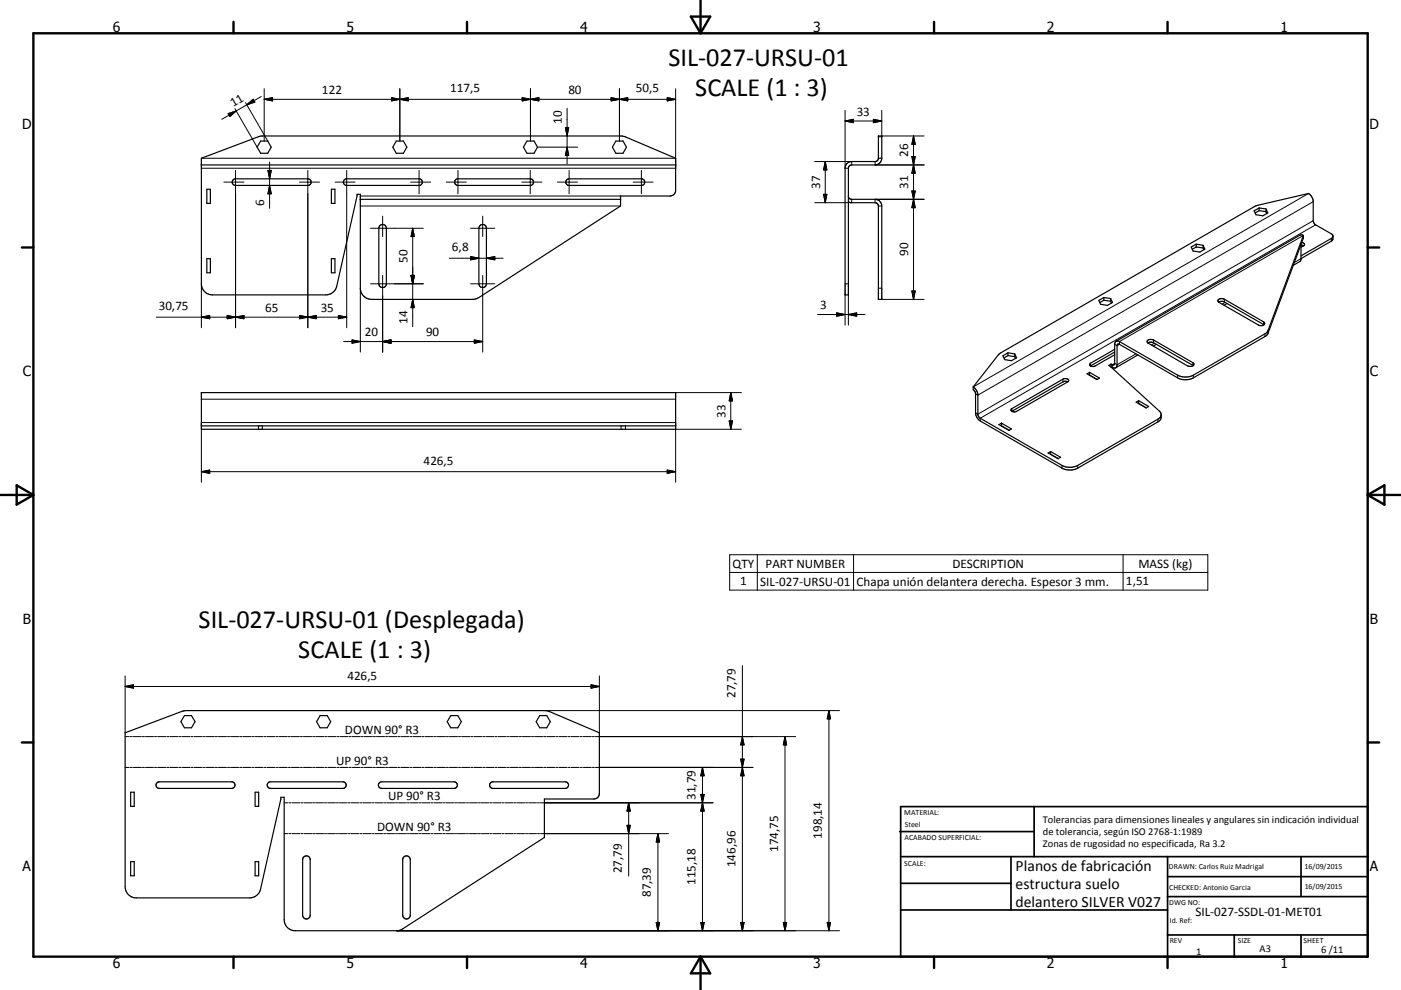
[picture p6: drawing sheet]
<svg xmlns="http://www.w3.org/2000/svg" width="420mm" height="297mm" viewBox="0 0 420 297" stroke-linecap="round" stroke-linejoin="round" font-family="sans-serif">
<g fill="none" stroke="#000" stroke-width=".36">
<path d="M60.4 47.5l17.1-6.5 1.1-.2h107.6l1.3 .3 15.1 6.4v9.6a1.69 1.69 0 0 1-1.7 1.7h-14.9v3l-43.1 27.8-1.2 .2h-30.3a3.4 3.4 0 0 1-3.4-3.3v-28.2h-1l-6.1 27.6a3.4 3.4 0 0 1-3.2 2.6h-34a3.3 3.3 0 0 1-3.3-3.4zM60.4 49.5h142.2M62 56.8h1.1v4.2h-1.1zM70 53.9l.6-.3h21.7a.99 .99 0 0 1 1 1 .99 .99 0 0 1-1 1h-21.7a.98 .98 0 0 1-.9-.6 .98 .98 0 0 1 .3-1.1zM78.1 42.3h2.2l1 1.8-1 1.9h-2.2l-1-1.9zM99.3 56.8h1.1v4.2h-1.1zM103.3 53.9l.6-.3h21.7a.99 .99 0 0 1 1 1 .99 .99 0 0 1-1 1h-21.7a1 1 0 0 1-.9-.6 1 1 0 0 1 .3-1.1zM108 59.8h78M118.8 42.3h2.1l1.1 1.8-1.1 1.9h-2.1l-1-1.9zM136.6 53.9l.7-.3h21.7a.99 .99 0 0 1 1 1 .99 .99 0 0 1-1 1h-21.7a.99 .99 0 0 1-.9-.6 .99 .99 0 0 1 .2-1.1zM158 42.3h2.1l1.1 1.8-1.1 1.9h-2.1l-1.1-1.9zM170 53.9l.6-.3h21.7a.99 .99 0 0 1 1 1 .99 .99 0 0 1-1 1h-21.7a.98 .98 0 0 1-.9-.6 .98 .98 0 0 1 .3-1.1z"/>
<path d="M184.6 42.3h2.2l1 1.8-1 1.9h-2.2l-1-1.9zM254.4 58.8l.2 .6 .7 .4h7.1a2.02 2.02 0 0 1 2 2v28h-1.1v-28.2l-.3-.6-.4-.2h-7.3l-.9-.3M263.3 47.5l-.2 .6-.5 .3-7.3 .1a2.02 2.02 0 0 0-1.9 2v38h1v-38.3l.3-.5 .6-.2h7.1a2.02 2.02 0 0 0 2-2M263.3 47.5v-6.7h1.1v6.7M263.3 47.5h1.1M62 77.6h1.1v4.2h-1.1zM99.3 77.6h1.1v4.2h-1.1zM114 67.6a1.11 1.11 0 0 1 1.2-.2 1.11 1.11 0 0 1 .6 1.1v16.6a1.13 1.13 0 0 1-1.1 1.2 1.13 1.13 0 0 1-1.1-1.2v-16.6zM143.8 67.8a1.12 1.12 0 0 1 1.3-.4 1.12 1.12 0 0 1 .7 1.1v16.6a1.13 1.13 0 0 1-1.1 1.2 1.13 1.13 0 0 1-1.1-1.2v-16.6zM358.6 74.1l2.1 .3M358.6 74.1l-1.2 .7M358.6 73.3l-1.5 .8 .6 1.2 2 .3 1.5-.8-.5-1.2"/>
<path d="M358.6 73.3l2.1 .3M358.6 73.3v.8M360.7 74.4l.2 .5M360.7 73.6v.8M377.5 63.2l2 .3M377.5 63.2l-1.2 .7M377.5 62.4l-1.5 .9 .5 1.1 2.1 .3 1.5-.8-.6-1.2M377.5 62.4l2 .3M377.5 62.4v.8M379.5 63.5l.3 .5M379.5 62.7v.8M390.1 77.6l9.1-5.3 .4-.5v-1l-.3-.5-4.9-2.9-.5-.6-.2-6.3a3.2 3.2 0 0 0-1.4-2.5l-15.9 3.8-76.4 44.1-.7 .6-7.5 9.6"/>
<path d="M390.1 73.4l-.1 4.6-.2 .4-2.1 1.2M390.1 73.6l.7 .1M390.3 72.7a.58 .58 0 0 1 .7 .3 .58 .58 0 0 1-.2 .7M390.8 70.6l-1-.1-55.2 31.9M390.8 70.6v.9l-10.9 28.9-22.1 13a5.1 5.1 0 0 1-4.7 0l-17.8-10.2-.4 .5v5.7a.96 .96 0 0 1-.6 1.1 .96 .96 0 0 1-1.2-.5M390.8 70.6l-10.9 29-22.1 13a5.1 5.1 0 0 1-4.7 0l-17.5-10.1a.88 .88 0 0 0-1-.1 .88 .88 0 0 0-.4 .9v5.9l-.4 .3-.7-.3M390.8 73.7l-.7 .5M399.6 70.9l-.4 .6-9.1 5.3M330.9 90.1l2.1 .3M330.9 90.1l-1.1 .7M330.9 89.3l-1.5 .8 .6 1.2 2 .3 1.5-.8-.5-1.2M330.9 89.3l2.1 .3"/>
<path d="M330.9 89.3v.8M333 90.4l.2 .5M333 89.6v.8M365.3 89.9l.8-.3 1 .2 11.8 6.8a.66 .66 0 0 1 .1 .9 .66 .66 0 0 1-.8 .2l-.8-.1-11.9-6.9-.4-.4zM365.4 90.6l.8-.2 .9 .2 11.8 6.8M367.9 91.1l-.9 .5M60.4 117.8h142.2v11h-142.2zM291.8 116.1v.8l.5 .6 .2 .6v5.8a3.2 3.2 0 0 0 1.4 2.4l24.5 14.1a5.1 5.1 0 0 0 4.7 0l24-13.8 .9-.9 .1-1.3M302.2 106.7l2 .3M302.2 106.7l-1.2 .7M302.2 105.8l-1.5 .9 .5 1.2 2.1 .3 1.5-.9-.6-1.1M302.2 105.8l2 .4"/>
<path d="M302.2 105.8v.9M304.2 107l.3 .5M304.2 106.2v.8M320.1 114.6l-.6-.2-.8 .2-15.3 8.8M325.9 112.1l.7-.4 3 1.7-.7 .5zM326.6 112.5l2.3 1.4M326.6 112.5v.1M326.6 111.7v.8M333.1 109.2l-.7 .4 15.2 13.8a1.39 1.39 0 0 1-.5 2.4l-24 13.8a5.2 5.2 0 0 1-4.7 0l-24.7-14.2-.5-1.1v-6.1l-.5-1.2-.9-.9M333.1 110v.1M333.1 109.2v.8M334.2 105.6l-7.2 4.2"/>
<path d="M334.2 104.8l-7.2 4.2a.56 .56 0 0 0-.3 .7 .56 .56 0 0 0 .8 .3l.7-.1 6-3.5M341.2 106.5l-6.7 3.8M344.1 102.1a1.73 1.73 0 0 1 1.8-.1l11.7 6.8a.66 .66 0 0 1 .2 .9 .66 .66 0 0 1-.8 .2l-1-.1-11.8-6.9-.3-.4zM344.2 102.9l.8-.3 .9 .2 11.8 6.9M346.7 103.3l-.9 .5M60.4 127.8h142.2M299.5 127.4l.8-.4 3 1.7-.8 .4zM300.3 127.8h-.1M300.3 127v.8M300.3 127.8l2.2 1.3M303.2 122.7l15.5-9a1.02 1.02 0 0 1 1.7 .6l-15.6 9.1a1.04 1.04 0 0 1-1.7-.6zM314.2 135.9l.8-.4 3 1.7-.8 .4z"/>
<path d="M315 136.3h-.1M315 135.5v.8M315 136.3l2.3 1.3M340.6 120.7l.8-.5 3 1.8-.8 .4zM341.4 120.2v.8M341.4 121l2.3 1.4M341.4 121l-.1 .1M37.5 219.8l17.1-6.4 1.2-.2h108l15.9 6.6v18.2a1.63 1.63 0 0 1-1.7 1.7h-14.8v11.5l-42.8 27.7-1.5 .3h-30.4a3.3 3.3 0 0 1-3.3-3.3v-36.7h-1l-6.1 27.6a3.4 3.4 0 0 1-3.2 2.6h-34a3.3 3.3 0 0 1-3.4-3.4zM55.3 214.7h2.1l1.1 1.8-1.1 1.8h-2.1l-1.1-1.8zM96 214.7h2.1l1 1.8-1 1.8h-2.1l-1.1-1.8zM135.1 214.7h2.1l1.1 1.8-1.1 1.8h-2.1l-1-1.8zM161.8 214.7h2.1l1.1 1.8-1.1 1.8h-2.1l-1.1-1.8z"/>
<path d="M39.2 237.7h1v4.2h-1zM46.9 235l.9-.4h21.6a.99 .99 0 0 1 1 .9 .99 .99 0 0 1-1 1h-21.6a.99 .99 0 0 1-.9-1.5zM76.5 237.7h1v4.2h-1zM80.4 234.8l.7-.2h21.7a.99 .99 0 0 1 1 .9 .99 .99 0 0 1-1 1h-21.7a.98 .98 0 0 1-.9-.6 .98 .98 0 0 1 .2-1.1zM113.8 234.8l.7-.2h21.6a.99 .99 0 0 1 1 .9 .99 .99 0 0 1-1 1h-21.6a.99 .99 0 0 1-1-.6 .99 .99 0 0 1 .3-1.1zM146.9 235l.9-.4h21.7a.99 .99 0 0 1 1 .9 .99 .99 0 0 1-1 1h-21.7a.99 .99 0 0 1-.9-1.5zM39.2 258.5h1v4.2h-1zM76.5 258.5h1v4.2h-1zM91 257.2a1.13 1.13 0 0 1 1.2-.4 1.13 1.13 0 0 1 .8 1.1v16.7a1.13 1.13 0 0 1-1.1 1.1 1.13 1.13 0 0 1-1.2-1.1v-16.7zM121 257.2a1.14 1.14 0 0 1 1.2-.4 1.14 1.14 0 0 1 .8 1.1v16.7a1.13 1.13 0 0 1-1.1 1.1 1.13 1.13 0 0 1-1.2-1.1v-16.7z"/>
</g>
<g fill="none" stroke="#000" stroke-width=".3">
<path d="M68.4 34.1l2.4-.8-1.9 1.7zM70.4 32.6l6.7 11.5M70.8 33.3l-4.3 2.5M73.6 30.8l6.7 11.5M74 31.4l1.9-1.6 .5 .8zM78.3 29l-7.5 4.3M79.2 29.8h123.4M79.2 29.8l2.5-.5v1zM79.2 26.6v15.7M117.4 29.3l2.5 .5-2.5 .5zM119.9 29.8l2.5-.5v1zM119.9 26.6v15.7"/>
<path d="M156.6 29.3l2.4 .5-2.4 .5zM159 29.8l2.6-.5v1zM159 26.6v15.7M169.5 38.3h1l-.5 2.5zM170 32.5v16.7M183.2 29.3l2.5 .5-2.5 .5zM185.7 29.8l2.5-.5v1zM185.7 26.6v15.7M200 29.3l2.6 .5-2.6 .5zM202.6 26.6v23.9h-142.2M253.4 33.1v17.4h1M253.4 36.3l2.5-.5v1z"/>
<path d="M253.4 36.3h11M261.8 35.8l2.6 .5-2.6 .5zM264.4 33.1v7.9h-1.1M60.4 47.5h142.2M67.1 54.6h6M70.6 51.1v47.2M80.3 51.1h1l-.5 2.5zM80.8 48.6v13.9M80.8 55.6l.5 2.5h-1zM89.8 54.6h6M92.3 51.1v47.2M100.5 54.6h6"/>
<path d="M103.9 51.1v47.2M108 58.8h78M123.1 54.6h6M125.6 51.1v7M133.8 54.6h6M137.3 51.1v7M156.5 54.6h6M159 51.1v7M161.2 44.1h12M167.1 54.6h6M170 44.1l.5 2.5h-1zM170.6 51.1v7"/>
<path d="M189.8 54.6h6M192.3 51.1v7M244.2 48.5h11.1v1M246.9 58.3h1l-.5 2.5zM247.4 48.5v12.3M247.4 48.5l.5 2.5h-1zM255.3 59.8v1h-11.1M262.4 48.5v1h14.7M264.4 40.8h12.7M273.4 47h1l-1 5h1zM273.4 57.3l1 5h-1l1-5zM273.9 40.8v49"/>
<path d="M273.9 40.8l.5 2.5h-1zM277.1 59.8h-14.7v1M392.3 58l-100.5 58.1M108 61.8h78M111.1 68.5h15.8M114.7 64.8v6.2M123.7 68.5v29.5M123.7 68.5l.5 2.5h-1zM134.7 77.5h16.1M141.1 68.5h7.2M141.1 77l2.5 .5-2.5 .5zM144.7 64.8v6.2"/>
<path d="M145.8 77.5l2.5-.5v1zM263.3 61.8h1.1M390.1 77.6l-2 1.1M390.8 70.6l-55.2 31.9v.8l-.7 .4-.7-.4M393.7 60.5l-100.5 58-.7-.4M393.7 66.2l-100.5 58.1-.7-.4M394.4 67.4l-100.5 58.1v.8M399.2 71.5v.8M46.8 95.2h57.1M60.4 95.2l2.5-.6v1zM60.4 85.1v13.2M68.1 94.6l2.5 .6-2.5 .4z"/>
<path d="M70.6 95.2l2.5-.6v1zM89.8 94.6l2.5 .6-2.5 .4zM92.3 95.2l2.5-.6v1zM101.5 94.6l2.4 .6-2.4 .4zM108 86.5v19.1M111.1 85.1h15.8M114.7 82.6v23M123.2 82.6h1l-.5 2.5zM123.7 89.8l.5 2.5h-1zM141.1 85.1h7.2M144.7 82.6v23M245.1 94.4h14.3"/>
<path d="M250.8 93.9l2.6 .5-2.6 .5zM253.4 85.1h1M253.4 88.5v9M254.4 94.4l2.4-.5v1zM254.4 88.5v9M263.3 86.5h1.1M264.4 89.8h12.7M273.4 87.3h1l-.5 2.5zM367.1 89.8v.8M367.3 90.7l-.9 .5M378.9 96.6v.8M380.1 99.2v.8"/>
<path d="M60.4 119.8h142.2M103 102.5h41.7M105.5 102l2.5 .5-2.5 .5zM114.7 102.5l2.5-.5v1zM142.2 102l2.5 .5-2.5 .5zM202.6 117.8h19.7M219.1 117.8v11M219.1 117.8l.5 2.5h-1zM318.7 113.7v.9M327 109v.8M340.6 106.2l-5.7 3.2-.7-.4-.7 .4v.8M345.9 102v.8"/>
<path d="M346.1 103l-.9 .5M353.1 112.6v.8M357.6 108.8v.8M357.8 112.6v.8M379.2 100.2v.8M77.5 127.8v1M78.6 127.8v1M186.2 127.8v1M187.5 127.8v1M202.6 128.8h19.7M218.6 126.3h1l-.5 2.5zM303.4 122.6v.8"/>
<path d="M318.4 139.6v.8M323.1 139.6v.8M347.1 125.8v.8M60.4 144.7v-17.9h142.2v17.9M60.4 141.5h142.2M60.4 141.5l2.5-.5v1zM200 141l2.6 .5-2.6 .5zM218.8 166.4h143.3v10.6h-143.3zM218.8 171.7h143.3M227 166.4v10.6M255.9 166.4v10.6M336.7 166.4v10.6"/>
<path d="M222.6 199.7v79.5M37.5 206h142.2M37.5 206l2.5-.6v1.1zM37.5 202.8v17M163.4 213.2h88.3M177.2 205.4l2.5 .6-2.5 .5zM179.7 202.8v17M248.5 213.2v66M248.5 213.2l.5 2.5h-1zM37.5 221h1.2M37.5 230.2h1.2M39 221h.7"/>
<path d="M39 230.2h.7M40 221h2.4M40 230.2h2.4M42.7 221h.6M42.7 230.2h.6M43.6 221h2.4M43.6 230.2h2.4M46.3 221h.6M46.3 230.2h.6M47.2 221h2.5M47.2 230.2h2.5M50 221h.6"/>
<path d="M50 230.2h.6M50.9 221h2.4M50.9 230.2h2.4M53.6 221h.6M53.6 230.2h.6M54.5 221h2.5M54.5 230.2h2.5M57.3 221h.6M57.3 230.2h.6M58.2 221h2.4M58.2 230.2h2.4M60.9 221h.6"/>
<path d="M60.9 230.2h.6M61.8 221h2.5M61.8 230.2h2.5M64.6 221h.6M64.6 230.2h.6M65.5 221h2.4M65.5 230.2h2.4M68.2 221h.6M68.2 230.2h.6M69.1 221h2.5M69.1 230.2h2.5M71.9 221h.6"/>
<path d="M71.9 230.2h.6M72.8 221h2.4M72.8 230.2h2.4M75.5 221h.6M75.5 230.2h.6M76.4 221h2.4M76.4 230.2h2.4M79.2 221h.6M79.2 230.2h.6M80.1 221h2.4M80.1 230.2h2.4M82.8 221h.6"/>
<path d="M82.8 230.2h.6M83.7 221h2.4M83.7 230.2h2.4M86.4 221h.7M86.4 230.2h.7M87.4 221h2.4M87.4 230.2h2.4M90.1 221h.6M90.1 230.2h.6M91 221h2.4M91 230.2h2.4M93.7 221h.6"/>
<path d="M93.7 230.2h.6M94.6 221h2.5M94.6 230.2h2.5M97.4 221h.6M97.4 230.2h.6M98.3 221h2.4M98.3 230.2h2.4M101 221h.6M101 230.2h.6M101.9 221h2.5M101.9 230.2h2.5M104.7 221h.6"/>
<path d="M104.7 230.2h.6M105.6 221h2.4M105.6 230.2h2.4M108.3 221h.6M108.3 230.2h.6M109.2 221h2.4M109.2 230.2h2.4M111.9 221h.7M111.9 230.2h.7M112.9 221h2.4M112.9 230.2h2.4M115.6 221h.6"/>
<path d="M115.6 230.2h.6M116.5 221h2.4M116.5 230.2h2.4M119.2 221h.6M119.2 230.2h.6M120.2 221h2.4M120.2 230.2h2.4M122.9 221h.6M122.9 230.2h.6M123.8 221h2.4M123.8 230.2h2.4M126.5 221h.6"/>
<path d="M126.5 230.2h.6M127.4 221h2.5M127.4 230.2h2.5M130.2 221h.6M130.2 230.2h.6M131.1 221h2.4M131.1 230.2h2.4M133.8 221h.6M133.8 230.2h.6M134.7 221h2.5M134.7 230.2h2.5M137.5 221h.6"/>
<path d="M137.5 230.2h.6M138.4 221h2.4M138.4 230.2h2.4M141.1 221h.6M141.1 230.2h.6M142 221h2.5M142 230.2h2.5M144.8 221h.6M144.8 230.2h.6M145.7 221h2.4M145.7 230.2h2.4M148.4 221h.6"/>
<path d="M148.4 230.2h.6M149.3 221h2.5M149.3 230.2h2.5M152.1 221h.6M152.1 230.2h.6M153 221h2.4M153 230.2h2.4M155.7 221h.6M155.7 230.2h.6M156.6 221h2.4M156.6 230.2h2.4M159.3 221h.7"/>
<path d="M159.3 230.2h.7M160.3 221h2.4M160.3 230.2h2.4M163 221h.6M163 230.2h.6M163.9 221h2.4M163.9 230.2h2.4M166.6 221h.6M166.6 230.2h.6M167.6 221h2.4M167.6 230.2h2.4M170.3 221h.6"/>
<path d="M170.3 230.2h.6M171.2 221h2.4M171.2 230.2h2.4M173.9 221h.6M173.9 230.2h.6M174.8 221h2.5M174.8 230.2h2.5M177.6 221h.6M177.6 230.2h.6M178.5 221h60M178.5 230.2h47.2M210.1 238.3h1l-1 5h1z"/>
<path d="M210.6 230.2v49M210.6 230.2l.5 2.5h-1zM222.1 227.7l1 5h-1l1-5zM222.6 221l.5 2.5h-1zM235.4 221l.4 2.5h-1zM235.4 221v58.2M85.2 240.9h1.2M85.2 250.1h1.2M86.7 240.9h.6M86.7 250.1h.6M87.6 240.9h2.3M87.6 250.1h2.3"/>
<path d="M90.2 240.9h.6M90.2 250.1h.6M91.1 240.9h2.4M91.1 250.1h2.4M93.8 240.9h.6M93.8 250.1h.6M94.6 240.9h2.4M94.6 250.1h2.4M97.3 240.9h.6M97.3 250.1h.6M98.2 240.9h2.4M98.2 250.1h2.4"/>
<path d="M100.8 240.9h.7M100.8 250.1h.7M101.7 240.9h2.4M101.7 250.1h2.4M104.4 240.9h.6M104.4 250.1h.6M105.3 240.9h2.4M105.3 250.1h2.4M108 240.9h.5M108 250.1h.5M108.8 240.9h2.4M108.8 250.1h2.4"/>
<path d="M111.5 240.9h.6M111.5 250.1h.6M112.4 240.9h2.3M112.4 250.1h2.3M115 240.9h.6M115 250.1h.6M115.9 240.9h2.4M115.9 250.1h2.4M118.6 240.9h.6M118.6 250.1h.6M119.5 240.9h2.3M119.5 250.1h2.3"/>
<path d="M122.1 240.9h.6M122.1 250.1h.6M123 240.9h2.4M123 250.1h2.4M125.7 240.9h.6M125.7 250.1h.6M126.6 240.9h2.3M126.6 250.1h2.3M129.2 240.9h.6M129.2 250.1h.6M130.1 240.9h2.4M130.1 250.1h2.4"/>
<path d="M132.8 240.9h.6M132.8 250.1h.6M133.7 240.9h2.3M133.7 250.1h2.3M136.3 240.9h.6M136.3 250.1h.6M137.2 240.9h2.4M137.2 250.1h2.4M139.9 240.9h.5M139.9 250.1h.5M140.8 240.9h2.3M140.8 250.1h2.3"/>
<path d="M143.4 240.9h.6M143.4 250.1h.6M144.3 240.9h2.3M144.3 250.1h2.3M146.9 240.9h.6M146.9 250.1h.6M147.8 240.9h2.4M147.8 250.1h2.4M150.5 240.9h.6M150.5 250.1h.6M151.4 240.9h2.4M151.4 250.1h2.4"/>
<path d="M154 240.9h.6M154 250.1h.6M154.9 240.9h2.4M154.9 250.1h2.4M157.6 240.9h.6M157.6 250.1h.6M158.5 240.9h2.3M158.5 250.1h2.3M161.1 240.9h.6M161.1 250.1h.6M162 240.9h51.8M162 250.1h38.4"/>
<path d="M188 247.6h1l-.5 2.5zM188.5 240.9v21.9M188.5 240.9l.5 2.4h-1zM197.2 250.1v29.1M197.2 250.1l.6 2.5h-1.1zM118.9 279.2h132.8M196.7 276.7h1.1l-.6 2.5zM210.1 276.7h1l-.5 2.5zM222.1 276.7h1l-.5 2.5zM234.8 276.7h1l-.4 2.5zM248 276.7h1l-.5 2.5z"/>
</g>
<g fill="none" stroke="#000" stroke-width=".71">
<path d="M10 10h400v277h-400zM70 6.6v3.4M140 6.6v3.4M207.1 5h5.8l-2.9 5zM210 0v10M280 6.6v3.4M350 6.6v3.4M6.6 74.2h3.4M410 74.2h3.5M0 148.5h10M5 145.6l5 2.9-5 2.9zM410 148.5h10.1"/>
<path d="M410 148.5l5.1-2.9v5.8zM6.6 222.7h3.4M410 222.7h3.5M70 287v3.4M140 287v3.4M210 287v10M210 287l2.9 5h-5.8zM280 287v3.4M350 287v3.4"/>
</g>
<g fill="none" stroke="#000" stroke-width=".51">
<path d="M269.7 249.5h40.3M270 242h140v45h-140zM270 257h140M303.1 257v16M310 242v15M350 257v30M390.1 257v12M270 265h33.1M270 273h80M350 269h60M350 263h60M350 280.5h60"/>
<path d="M370 280.5v6.5M390.1 280.5v6.5"/>
</g>
<g fill="#000" stroke="#000" stroke-width=".3">
<path d="M68.4 34.1l2.4-.8-1.9 1.7zM74 31.4l1.9-1.6 .5 .8zM79.2 29.8l2.5-.5v1zM117.4 29.3l2.5 .5-2.5 .5zM119.9 29.8l2.5-.5v1zM156.6 29.3l2.4 .5-2.4 .5zM159 29.8l2.6-.5v1zM169.5 38.3h1l-.5 2.5zM183.2 29.3l2.5 .5-2.5 .5zM185.7 29.8l2.5-.5v1zM200 29.3l2.6 .5-2.6 .5zM253.4 36.3l2.5-.5v1z"/>
<path d="M261.8 35.8l2.6 .5-2.6 .5zM80.3 51.1h1l-.5 2.5zM80.8 55.6l.5 2.5h-1zM170 44.1l.5 2.5h-1zM246.9 58.3h1l-.5 2.5zM247.4 48.5l.5 2.5h-1zM273.4 47h1l-.5 2.5zM273.4 57.3h1l-.5 2.5zM273.9 40.8l.5 2.5h-1zM273.9 49.5l.5 2.5h-1zM123.7 68.5l.5 2.5h-1zM141.1 77l2.5 .5-2.5 .5z"/>
<path d="M145.8 77.5l2.5-.5v1zM273.9 59.8l.5 2.5h-1zM60.4 95.2l2.5-.6v1zM68.1 94.6l2.5 .6-2.5 .4zM70.6 95.2l2.5-.6v1zM89.8 94.6l2.5 .6-2.5 .4zM92.3 95.2l2.5-.6v1zM101.5 94.6l2.4 .6-2.4 .4zM123.2 82.6h1l-.5 2.5zM123.7 89.8l.5 2.5h-1zM250.8 93.9l2.6 .5-2.6 .5zM254.4 94.4l2.4-.5v1z"/>
<path d="M273.4 87.3h1l-.5 2.5zM105.5 102l2.5 .5-2.5 .5zM114.7 102.5l2.5-.5v1zM142.2 102l2.5 .5-2.5 .5zM218.6 126.3h1l-.5 2.5zM219.1 117.8l.5 2.5h-1zM60.4 141.5l2.5-.5v1zM200 141l2.6 .5-2.6 .5zM37.5 206l2.5-.6v1.1zM177.2 205.4l2.5 .6-2.5 .5zM248.5 213.2l.5 2.5h-1zM210.1 238.3h1l-.5 2.6z"/>
<path d="M210.6 230.2l.5 2.5h-1zM222.1 227.7h1l-.5 2.5zM222.6 230.2l.5 2.5h-1zM222.6 221l.5 2.5h-1zM235.4 221l.4 2.5h-1zM188 247.6h1l-.5 2.5zM188.5 240.9l.5 2.4h-1zM197.2 250.1l.6 2.5h-1.1zM210.6 240.9l.5 2.4h-1zM196.7 276.7h1.1l-.6 2.5zM210.1 276.7h1l-.5 2.5zM222.1 276.7h1l-.5 2.5z"/>
<path d="M234.8 276.7h1l-.4 2.5zM248 276.7h1l-.5 2.5z"/>
</g>
<g font-size="7.9">
<text x="200.4" y="19.9">SIL-027-URSU-01</text>
<text x="208.4" y="28.9">SCALE (1 : 3)</text>
<text x="59.5" y="188.3">SIL-027-URSU-01 (Desplegada)</text>
<text x="89.4" y="197.4">SCALE (1 : 3)</text>
</g>
<g font-size="4.7">
<text x="304.5" y="261.2">Planos de fabricación</text>
<text x="304.5" y="266.6">estructura suelo</text>
<text x="304.5" y="272">delantero SILVER V027</text>
</g>
<g font-size="4.2">
<text x="33.9" y="9.6">6</text>
<text x="103.9" y="9.6">5</text>
<text x="173.9" y="9.6">4</text>
<text x="243.8" y="9.6">3</text>
<text x="313.9" y="9.6">2</text>
<text x="383.9" y="9.6">1</text>
<text x="6.7" y="38.7">D</text>
<text x="410.5" y="38.7">D</text>
<text x="6.9" y="112.9">C</text>
<text x="410.7" y="112.9">C</text>
<text x="6.9" y="187.1">B</text>
<text x="410.7" y="187.1">B</text>
<text x="6.8" y="261.4">A</text>
<text x="410.7" y="261.4">A</text>
<text x="33.9" y="290.4">6</text>
<text x="103.9" y="290.4">5</text>
<text x="173.9" y="290.4">4</text>
<text x="243.8" y="290.4">3</text>
<text x="313.9" y="290.4">2</text>
<text x="383.9" y="290.4">1</text>
</g>
<g font-size="3.9">
<text x="96.5" y="28.3">122</text>
<text x="135" y="27.7">117,5</text>
<text x="170.4" y="28.3">80</text>
<text x="190.7" y="27.7">50,5</text>
<text x="69.9" y="32.1" transform="rotate(-30 69.9 32.1)">11</text>
<text x="256.9" y="34.7">33</text>
<text x="168.5" y="37.3" transform="rotate(-90 168.5 37.3)">10</text>
<text x="272.3" y="47.2" transform="rotate(-90 272.3 47.2)">26</text>
<text x="245.9" y="56.6" transform="rotate(-90 245.9 56.6)">37</text>
<text x="272.3" y="56.6" transform="rotate(-90 272.3 56.6)">31</text>
<text x="79.2" y="61.7" transform="rotate(-90 79.2 61.7)">6</text>
<text x="135.5" y="75.4">6,8</text>
<text x="272.3" y="76.8" transform="rotate(-90 272.3 76.8)">90</text>
<text x="122.2" y="78.8" transform="rotate(-90 122.2 78.8)">50</text>
<text x="47.6" y="93">30,75</text>
<text x="79.5" y="93.6">65</text>
<text x="96.2" y="93.6">35</text>
<text x="245.9" y="92.8">3</text>
<text x="109.4" y="100.9">20</text>
<text x="122.2" y="97.3" transform="rotate(-90 122.2 97.3)">14</text>
<text x="127.8" y="100.9">90</text>
<text x="217.5" y="125.3" transform="rotate(-90 217.5 125.3)">33</text>
<text x="127" y="139.4">426,5</text>
<text x="219.6" y="170.3">QTY</text>
<text x="229.5" y="170.3">PART NUMBER</text>
<text x="285.6" y="170.3">DESCRIPTION</text>
<text x="341.3" y="170.4">MASS (kg)</text>
<text x="221.9" y="175.6">1</text>
<text x="227.9" y="175.7">SIL-027-URSU-01</text>
<text x="256.8" y="175.8">Chapa unión delantera derecha. Espesor 3 mm.</text>
<text x="337.6" y="175.6">1,51</text>
<text x="104.1" y="203.9">426,5</text>
<text x="220.5" y="209.5" transform="rotate(-90 220.5 209.5)">27,79</text>
<text x="103.4" y="220.2">DOWN 90° R3</text>
<text x="100.8" y="229.4">UP 90° R3</text>
<text x="116.3" y="240">UP 90° R3</text>
<text x="208.5" y="240" transform="rotate(-90 208.5 240)">31,79</text>
<text x="113" y="249.3">DOWN 90° R3</text>
<text x="246.4" y="251.7" transform="rotate(-90 246.4 251.7)">198,14</text>
<text x="233.3" y="255.6" transform="rotate(-90 233.3 255.6)">174,75</text>
<text x="186.4" y="262" transform="rotate(-90 186.4 262)">27,79</text>
<text x="220.5" y="260.2" transform="rotate(-90 220.5 260.2)">146,96</text>
<text x="195.2" y="269.2" transform="rotate(-90 195.2 269.2)">87,39</text>
<text x="208.5" y="265.5" transform="rotate(-90 208.5 265.5)">115,18</text>
<text x="358.4" y="274.9">SIL-027-SSDL-01-MET01</text>
</g>
<g font-size="3.1">
<text x="312.7" y="246.8">Tolerancias para dimensiones lineales y angulares sin indicación individual</text>
<text x="312.7" y="250.4">de tolerancia, según ISO 2768-1:1989</text>
<text x="312.7" y="254">Zonas de rugosidad no especificada, Ra 3.2</text>
<text x="358.6" y="286.5">1</text>
<text x="377.6" y="285.6">A3</text>
<text x="396.1" y="285.9">6 /11</text>
</g>
<g font-size="2.4">
<text x="271.1" y="244.4">MATERIAL:</text>
<text x="271.2" y="252">ACABADO SUPERFICIAL:</text>
<text x="271.3" y="248">Steel</text>
<text x="271.1" y="259.7">SCALE:</text>
<text x="350.4" y="260.8">DRAWN: Carlos Ruiz Madrigal</text>
<text x="391.1" y="260.6">16/09/2015</text>
<text x="350.5" y="267">CHECKED: Antonio Garcia</text>
<text x="391.2" y="266.7">16/09/2015</text>
<text x="350.5" y="271.4">DWG NO:</text>
<text x="350.7" y="276.9">Id. Ref:</text>
<text x="350.7" y="282.8">REV</text>
<text x="371.1" y="282.9">SIZE</text>
<text x="390.8" y="283">SHEET</text>
</g>
</svg>
